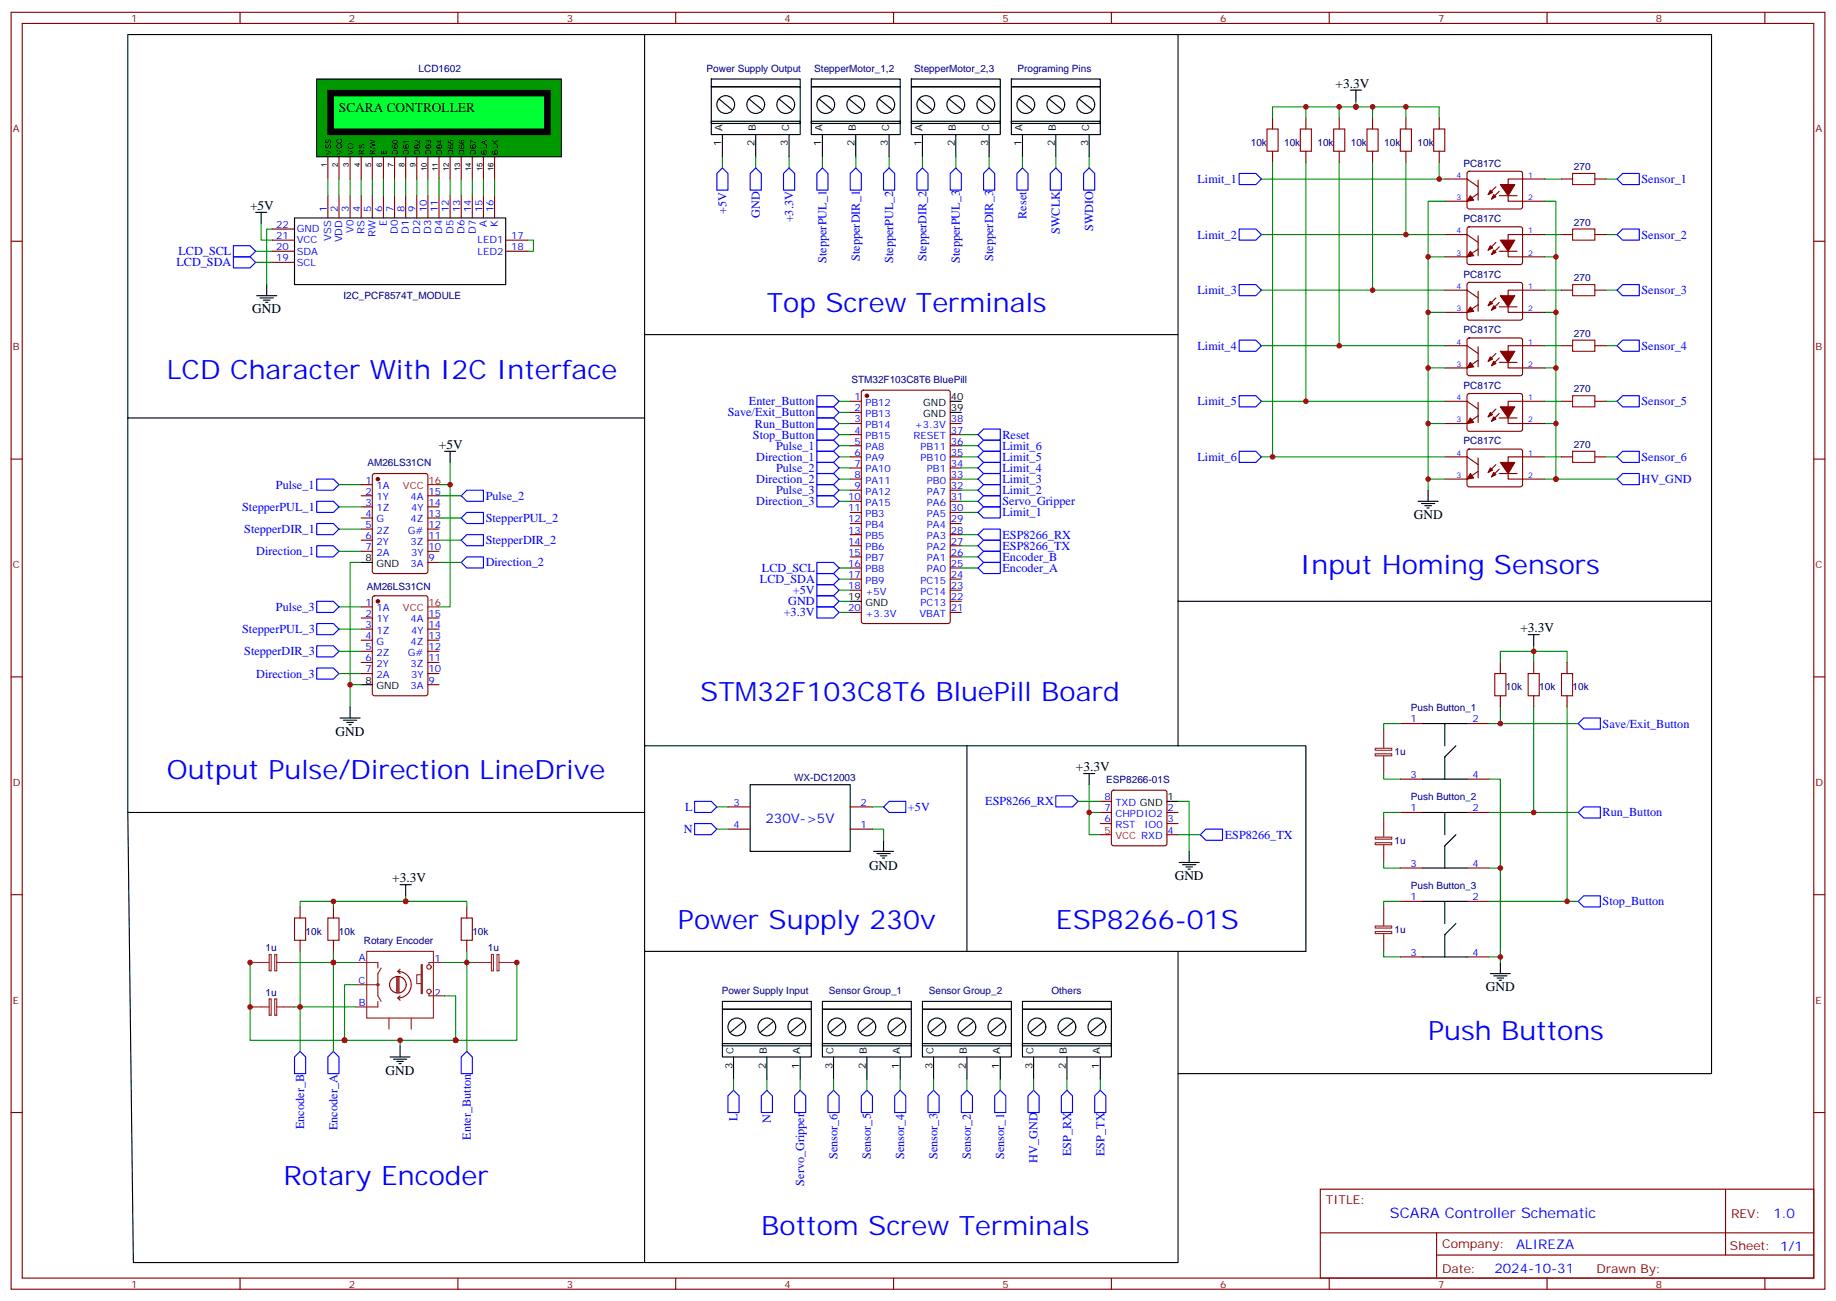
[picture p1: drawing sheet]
<svg xmlns="http://www.w3.org/2000/svg" width="583mm" height="413mm" viewBox="0 0 583 413" stroke-linecap="round" stroke-linejoin="round" font-family="sans-serif">
<g fill="none" stroke="#870000" stroke-width=".35">
<path d="M3.5 3.9h575.8v405.4h-575.8zM7.1 7.4h568.6v398.3h-568.6zM76.2 3.9v3.5M145.3 3.9v3.5M214.5 3.9v3.5M283.6 3.9v3.5M352.8 3.9v3.5M421.9 3.9v3.5M491.1 3.9v3.5M560.2 3.9v3.5M3.5 76.6h3.6M86.4 72.7h7.1"/>
<path d="M86.4 76.2h7.1M86.4 79.8h7.1M104.1 62.1v7.1M107.6 62.1v7.1M111.1 62.1v7.1M114.7 62.1v7.1M118.2 62.1v7.1M121.7 62.1v7.1M125.2 62.1v7.1M128.8 62.1v7.1M132.3 62.1v7.1M135.8 62.1v7.1"/>
<path d="M139.3 62.1v7.1M142.9 62.1v7.1M146.4 62.1v7.1M149.9 62.1v7.1M153.5 62.1v7.1M157 62.1v7.1M160.5 76.2h7.1M160.5 79.8h7.1M575.7 76.6h3.6M86.4 83.3h7.1M269.9 127.4h3.5M269.9 130.9h3.5"/>
<path d="M269.9 134.4h3.5M269.9 138h3.5M273.6 124.1l.5-.2h26.8l.7 .4v72.9l-.4 .7h-27.1l-.6-.4-.1-72.9zM301.6 134.4h3.6M301.6 138h3.6M3.5 145.7h3.6M269.9 141.5h3.5M269.9 145h3.5M269.9 148.6h3.5M269.9 152.1h3.5M269.9 155.6h3.5M269.9 159.1h3.5"/>
<path d="M301.6 141.5h3.6M301.6 145h3.6M301.6 148.6h3.6M301.6 152.1h3.6M301.6 155.6h3.6M301.6 159.1h3.6M575.7 145.7h3.6M269.9 162.7h3.5M269.9 166.2h3.5M269.9 169.7h3.5M269.9 173.2h3.5M269.9 176.8h3.5"/>
<path d="M301.6 162.7h3.6M301.6 166.2h3.6M301.6 169.7h3.6M301.6 173.2h3.6M301.6 176.8h3.6M269.9 180.3h3.5M269.9 183.8h3.5M269.9 187.4h3.5M269.9 194.4h3.5M301.6 180.3h3.6M301.6 183.8h3.6M301.6 187.4h3.6"/>
<path d="M301.6 194.4h3.6M301.6 190.9h3.6M3.5 214.9h3.6M575.7 214.9h3.6M3.5 284h3.6M575.7 284h3.6M3.5 353.2h3.6M575.7 353.2h3.6M419.1 377.5h156.6v28.2h-156.6zM547.7 377.5v20.9M419.1 391.4h156.5M456 398.4h119.6"/>
<path d="M456 391.4v14.1M76.2 405.7v3.6M145.3 405.7v3.6M214.5 405.7v3.6M283.6 405.7v3.6M352.8 405.7v3.6M421.9 405.7v3.6M491.1 405.7v3.6M560.2 405.7v3.6"/>
</g>
<path d="M93.5 69.2h67v21.1h-67zM301.6 130.9h3.6M301.6 127.4h3.6M269.9 190.9h3.5" fill="none" stroke="#000" stroke-width=".35"/>
<circle cx="275.2" cy="125.6" r=".53" fill="#870000" stroke="#870000" stroke-width=".35"/>
<path d="M100.5 25.1h77.7v24.7h-77.7z" fill="#090" stroke="#000" stroke-width=".35"/>
<g fill="none" stroke="#870000" stroke-width=".35">
<path d="M104.1 49.8v7M107.6 49.8v7M111.1 49.8v7M114.7 49.8v7M118.2 49.8v7M121.7 49.8v7M125.2 49.8v7M128.8 49.8v7M132.3 49.8v7M135.8 49.8v7M139.3 49.8v7M142.9 49.8v7"/>
<path d="M146.4 49.8v7M149.9 49.8v7M153.5 49.8v7M157 49.8v7"/>
</g>
<path d="M104.1 28.6h70.5v14.1h-70.5z" fill="#000" stroke="#000" stroke-width=".35"/>
<path d="M105.8 30.4h67.1v10.6h-67.1z" fill="none" stroke="#000" stroke-width=".35"/>
<path d="M105.8 30.4h67.1v10.6h-67.1z" fill="#0f3" stroke="#000" stroke-width=".35"/>
<g fill="none" stroke="#8c2424" stroke-width=".35">
<path d="M436.6 237.5h5.1v.7h-5.1zM436.6 239.3h5.1v.6h-5.1zM439.2 231.5v6M439.2 239.9v5.7M439.2 259.7v6M436.6 265.7h5.1v.7h-5.1zM436.6 267.5h5.1v.6h-5.1zM439.2 268.1v5.7M436.6 294h5.1v.6h-5.1zM436.6 295.7h5.1v.7h-5.1zM439.2 287.9v6M439.2 296.4v5.6"/>
<path d="M79.4 319.7h6M79.4 305.5h6M85.4 317.1h.7v5.2h-.7zM85.4 303h.7v5.2h-.7zM87.2 317.1h.6v5.2h-.6zM87.2 303h.6v5.2h-.6zM87.8 319.7h5.7M87.8 305.5h5.7M112.9 305.5h7v1.8M112.9 312.6h7M116.4 302h21.2v21.2h-21.2zM119.9 317.9v1.8h-7"/>
<path d="M121 307.3l-1.1 1.8v7l1.1 1.8M133.7 306.2h.4v9.2h-.4zM133.7 309.4h-1.4v2.8h1.4M136.2 315.4v.7h4.9M141.1 305.5h-4.9v.7M149.9 305.5h6M156 303h.6v5.2h-.6zM157.8 303h.6v5.2h-.6zM158.4 305.5h5.6M123.5 323.2v3.5M130.5 323.2v3.5"/>
<circle cx="119.9" cy="312.6" r=".35"/>
<circle cx="136.2" cy="314.7" r=".71"/>
<circle cx="136.2" cy="307" r=".71"/>
</g>
<path d="M125.9 310.1v5M126.3 308.4a4.2 4.2 0 0 1 4.2 4.2 4.2 4.2 0 0 1-4.2 4.2M126.3 316.8l.7 .7M126.3 310.1v5M126.3 308.4l.7 .7M126.6 310.1v5M127 316.1l-.7 .7M127 307.7l-.7 .7M128.9 312.6a2.65 2.65 0 0 0-3.7-2.4 2.65 2.65 0 0 0-.6 4.4 2.65 2.65 0 0 0 4.2-1.3l.1-.6" fill="none" stroke="#850000" stroke-width=".35"/>
<g fill="none" stroke="#000" stroke-width=".35">
<path d="M204.6 11h-164v121.7h164M373.9 11h169.4v179.9h-169.4zM373.9 11h-169.3v95.2h169.3M225.8 25.1h28.2v2.5h-28.2zM225.8 27.6h28.2v11.6h-28.2zM225.8 38.5h28.2v4.2h-28.2zM228.2 31.4l4.3 3.6M237.8 31.4l4.2 3.6M247.3 31.4l4.2 3.6M257.5 25.1h28.3v2.5h-28.3zM257.5 27.6h28.3v11.6h-28.3zM257.5 38.5h28.3v4.2h-28.3z"/>
<path d="M260 31.4l4.2 3.6M269.5 31.4l4.3 3.6M279 31.4l4.3 3.6M289.3 25.1h28.2v2.5h-28.2zM289.3 27.6h28.2v11.6h-28.2zM289.3 38.5h28.2v4.2h-28.2zM291.7 31.4l4.3 3.6M301.3 31.4l4.2 3.6M310.8 31.4l4.2 3.6M321 25.1h28.2v2.5h-28.2zM321 27.6h28.2v11.6h-28.2zM321 38.5h28.2v4.2h-28.2z"/>
<path d="M323.5 31.4l4.2 3.6M333 31.4l4.3 3.6M342.5 31.4l4.3 3.6M428.6 28.6h3.6M430.4 28.6v3.5M229.3 42.7v7.1M239.9 42.7v7.1M250.5 42.7v7.1M261.1 42.7v7.1M271.6 42.7v7.1M282.2 42.7v7.1M292.8 42.7v7.1"/>
<path d="M303.4 42.7v7.1M314 42.7v7.1M324.6 42.7v7.1M335.1 42.7v7.1M345.7 42.7v7.1M81.1 67.4h3.6M82.9 67.4v3.5M81.5 93.9h6.3M82.5 94.6h4.3M83.6 95.3h2.1M84.3 96h.7M84.7 90.3v3.6"/>
<path d="M204.6 106.2v130.5h169.3v-45.8M40.6 132.7v125.2h164M141.1 143.3h3.5M142.9 143.3v3.5M450.1 159.1h6.4M451.2 159.8h4.2M453.3 155.6v3.5M114.7 178.5h3.5M452.3 160.5h2.1M453 161.3h.7M543.3 190.9v149.9h-169.4M114.7 217.3h3.5"/>
<path d="M485.1 201.5h3.5M486.8 201.5v3.5M107.9 227.9h6.4M109 228.6h4.2M110.1 229.3h2.1M110.8 230h.7M111.1 224.4v3.5M204.6 236.7v65.3h209.9v-65.3h-40.6M306.9 236.7v65.3M451.6 229.7h14.1M458.6 229.7v7M462.1 236.7l-3.5 3.6v7"/>
<path d="M40.6 257.9l1.7 142.9h162.3M238.1 249.1h31.8v21.2h-31.8zM344 245.6h3.5M345.7 245.6v3.5M370.4 254.4h3.5M451.6 247.3h14.1M451.6 257.9h14.1M458.6 257.9v7.1M277.3 270.3h6.3M278.3 271h4.3M279.4 271.7h2.1M280.1 272.4h.7"/>
<path d="M280.5 266.7v3.6M374.3 273.8h6.3M375.4 274.5h4.2M376.4 275.2h2.1M377.1 275.9h.7M377.5 270.3v3.5M451.6 275.6h14.1M462.1 265l-3.5 3.5v7.1M127 280.8h3.5M128.8 280.8v3.6M451.6 286.1h14.1M458.6 286.1v7.1"/>
<path d="M462.1 293.2l-3.5 3.5v7.1M204.6 302v98.8h169.3v-98.8M229.3 317.9h28.2v2.5h-28.2zM261.1 317.9h28.2v2.5h-28.2zM292.8 317.9h28.2v2.5h-28.2zM324.6 317.9h28.2v2.5h-28.2zM451.6 303.8h14.1M473.1 309.1h6.3M474.1 309.8h4.3M475.2 310.5h2.1M475.9 311.2h.7M476.2 305.5v3.6"/>
<path d="M123.8 335.5h6.4M124.9 336.2h4.2M125.9 336.9h2.2M126.6 337.6h.8M127 332v3.5M229.3 320.4h28.2v11.6h-28.2zM229.3 331.3h28.2v4.2h-28.2zM232.8 335.5v7.1M236 324.2l-4.2 3.6M243.4 335.5v7.1M245.5 324.2l-4.2 3.6M254 335.5v7.1"/>
<path d="M255.1 324.2l-4.3 3.6M261.1 320.4h28.2v11.6h-28.2zM261.1 331.3h28.2v4.2h-28.2zM264.6 335.5v7.1M267.8 324.2l-4.3 3.6M275.2 335.5v7.1M277.3 324.2l-4.3 3.6M285.8 335.5v7.1M286.8 324.2l-4.2 3.6M292.8 320.4h28.2v11.6h-28.2zM292.8 331.3h28.2v4.2h-28.2zM296.3 335.5v7.1"/>
<path d="M299.5 324.2l-4.2 3.6M306.9 335.5v7.1M309 324.2l-4.2 3.6M317.5 335.5v7.1M318.6 324.2l-4.3 3.6M324.6 320.4h28.2v11.6h-28.2zM324.6 331.3h28.2v4.2h-28.2zM328.1 335.5v7.1M331.3 324.2l-4.3 3.6M338.7 335.5v7.1M340.8 324.2l-4.3 3.6M349.2 335.5v7.1"/>
<path d="M350.3 324.2l-4.2 3.6"/>
<circle cx="230.4" cy="33.2" r="2.82"/>
<circle cx="239.9" cy="33.2" r="2.82"/>
<circle cx="249.4" cy="33.2" r="2.82"/>
<circle cx="262.1" cy="33.2" r="2.82"/>
<circle cx="271.6" cy="33.2" r="2.82"/>
<circle cx="281.2" cy="33.2" r="2.82"/>
<circle cx="293.9" cy="33.2" r="2.82"/>
<circle cx="303.4" cy="33.2" r="2.82"/>
<circle cx="312.9" cy="33.2" r="2.82"/>
<circle cx="325.6" cy="33.2" r="2.82"/>
<circle cx="335.1" cy="33.2" r="2.82"/>
<circle cx="344.7" cy="33.2" r="2.82"/>
<circle cx="233.9" cy="326" r="2.82"/>
<circle cx="243.4" cy="326" r="2.82"/>
<circle cx="252.9" cy="326" r="2.82"/>
<circle cx="265.6" cy="326" r="2.82"/>
<circle cx="275.2" cy="326" r="2.82"/>
<circle cx="284.7" cy="326" r="2.82"/>
<circle cx="297.4" cy="326" r="2.82"/>
<circle cx="306.9" cy="326" r="2.82"/>
<circle cx="316.4" cy="326" r="2.82"/>
<circle cx="329.1" cy="326" r="2.82"/>
<circle cx="338.7" cy="326" r="2.82"/>
<circle cx="348.2" cy="326" r="2.82"/>
</g>
<g fill="none" stroke="#870000" stroke-width=".35">
<path d="M403.9 37.4v3.6M414.5 37.4v3.6M425.1 37.4v3.6M435.7 37.4v3.6M446.3 37.4v3.6M456.8 37.4v3.6M403.9 48v3.5M414.5 48v3.5M425.1 48v3.5M435.7 48v3.5M446.3 48v3.5M456.8 48v3.5"/>
<path d="M458.6 56.8h7.1l3.5 2.5M465.9 54.6l.5-.2h16.5l.4 .7-.1 10.8-.6 .5-16.5-.1-.4-.6v-10.6zM469.2 57.2v6.3M474.8 59.3l-2.4 2.5M490.4 56.8h-11.7v7.1h11.7M495.7 56.8h3.5M506.2 56.8h3.6M458.6 74.5h7.1l3.5 2.4M465.9 72.2l.5-.2 16.5 .1 .4 .6-.1 10.9-.6 .4-16.5-.1-.4-.6v-10.6zM469.2 74.8v6.4M469.2 61.4l-3.5 2.5h-7.1M469.2 79.1l-3.5 2.4h-7.1"/>
<path d="M474.8 76.9l-2.4 2.5M475.9 62.1h5.6M475.9 60.7l-2.5 2.5M475.9 79.8h5.6M475.9 78.4l-2.5 2.4M490.4 74.5h-11.7v7h11.7M495.7 74.5h3.5M506.2 74.5h3.6M458.6 92.1h7.1l3.5 2.5M465.9 89.8l.5-.2 16.5 .1 .4 .6-.1 10.9-.6 .4h-16.5l-.4-.7v-10.6zM469.2 92.5v6.3M469.2 96.7l-3.5 2.5h-7.1"/>
<path d="M474.8 94.6l-2.4 2.4M475.9 97.4h5.6M475.9 96l-2.5 2.5M490.4 92.1h-11.7v7.1h11.7M495.7 92.1h3.5M506.2 92.1h3.6M458.6 109.7h7.1l3.5 2.5M465.9 107.5l.5-.2h16.5l.4 .7-.1 10.8-.6 .5-16.5-.1-.4-.6v-10.6zM469.2 110.1v6.4M469.2 114.3l-3.5 2.5h-7.1M474.8 112.2l-2.4 2.5M475.9 115h5.6"/>
<path d="M475.9 113.6l-2.5 2.5M490.4 109.7h-11.7v7.1h11.7M495.7 109.7h3.5M506.2 109.7h3.6M458.6 127.4h7.1l3.5 2.5M465.9 125.1l.5-.2 16.5 .1 .4 .6-.1 10.9-.6 .4-16.5-.1-.4-.6v-10.6zM469.2 127.7v6.4M469.2 132l-3.5 2.4h-7.1M474.8 129.9l-2.4 2.4M475.9 132.7h5.6M475.9 131.3l-2.5 2.4M490.4 127.4h-11.7v7h11.7"/>
<path d="M495.7 127.4h3.5M506.2 127.4h3.6M114.7 153.8h3.5M114.7 157.4h3.5M118.4 150.5l.5-.2h16.2l.7 .4v30.7l-.4 .6-16.5 .1-.7-.5v-30.6zM135.8 157.4h3.5M458.6 145h7.1l3.5 2.5M465.9 142.8l.5-.2h16.5l.4 .7-.1 10.8-.6 .5-16.5-.1-.4-.7v-10.5zM469.2 145.4v6.3M469.2 149.6l-3.5 2.5h-7.1M474.8 147.5l-2.4 2.5M475.9 150.3h5.6"/>
<path d="M475.9 148.9l-2.5 2.5M490.4 145h-11.7v7.1h11.7M495.7 145h3.5M506.2 145h3.6M114.7 160.9h3.5M114.7 164.4h3.5M114.7 168h3.5M114.7 171.5h3.5M114.7 175h3.5M135.8 160.9h3.5M135.8 164.4h3.5M135.8 168h3.5"/>
<path d="M135.8 171.5h3.5M135.8 175h3.5M135.8 178.5h3.5M114.7 192.7h3.5M114.7 196.2h3.5M114.7 199.7h3.5M118.4 189.3l.5-.2h16.2l.7 .5v30.6l-.4 .6-16.5 .1-.7-.5v-30.6zM135.8 196.2h3.5M135.8 199.7h3.5M114.7 203.2h3.5M114.7 206.8h3.5M114.7 210.3h3.5"/>
<path d="M114.7 213.8h3.5M135.8 203.2h3.5M135.8 206.8h3.5M135.8 210.3h3.5M135.8 213.8h3.5M135.8 217.3h3.5M476.2 210.3v3.5M486.8 210.3v3.5M497.4 210.3v3.5M444.5 229.7h7.1M465.7 229.7h7M476.2 220.9v3.5"/>
<path d="M486.8 220.9v3.5M497.4 220.9v3.5M231.1 256.2h7M269.9 256.2h7M349.2 257.9h3.6M349.2 254.4h3.6M353 251.1l.5-.2h16.2l.5 .2 .2 .5v16.2l-.2 .5-.5 .2h-16.2l-.5-.2-.2-.5v-16.2zM370.4 257.9h3.5M444.5 247.3h7.1M444.5 257.9h7.1M465.7 247.3h7M465.7 257.9h7"/>
<path d="M231.1 263.2h7M269.9 263.2h7M349.2 261.4h3.6M370.4 261.4h3.5M370.4 265h3.5M444.5 275.6h7.1M465.7 275.6h7M95.2 287.9v3.5M95.2 298.5v3.5M105.8 287.9v3.5M105.8 298.5v3.5M148.2 287.9v3.5"/>
<path d="M148.2 298.5v3.5M444.5 286.1h7.1M465.7 286.1h7M444.5 303.8h7.1M465.7 303.8h7"/>
</g>
<g fill="#870000" stroke="#870000" stroke-width=".35">
<path d="M476.2 146.8h4.6l-2.1 3.5z"/>
<path d="M473.1 148.6l.7 .7-1.4 .7z"/>
<path d="M474.1 150l.7 .7-1.4 .7z"/>
<path d="M466.7 150.3l1.1 1.4-2.1 .4z"/>
<path d="M476.2 58.6h4.6l-2.1 3.5z"/>
<path d="M473.1 60.4l.7 .7-1.4 .7z"/>
<path d="M474.1 61.8l.7 .7-1.4 .7z"/>
<path d="M466.7 62.1l1.1 1.4-2.1 .4z"/>
<path d="M476.2 76.2h4.6l-2.1 3.6z"/>
<path d="M473.1 78l.7 .7-1.4 .7z"/>
<path d="M474.1 79.4l.7 .7-1.4 .7z"/>
<path d="M466.7 79.8l1.1 1.4-2.1 .3z"/>
<path d="M476.2 93.9h4.6l-2.1 3.5z"/>
<path d="M473.1 95.6l.7 .7-1.4 .7z"/>
<path d="M474.1 97l.7 .8-1.4 .7z"/>
<path d="M466.7 97.4l1.1 1.4-2.1 .4z"/>
<path d="M476.2 111.5h4.6l-2.1 3.5z"/>
<path d="M473.1 113.3l.7 .7-1.4 .7z"/>
<path d="M474.1 114.7l.7 .7-1.4 .7z"/>
<path d="M466.7 115l1.1 1.5-2.1 .3z"/>
<path d="M476.2 129.2h4.6l-2.1 3.5z"/>
<path d="M473.1 130.9l.7 .7-1.4 .7z"/>
<path d="M474.1 132.3l.7 .7-1.4 .7z"/>
<path d="M466.7 132.7l1.1 1.4-2.1 .3z"/>
<circle cx="119.9" cy="152.1" r=".53"/>
<circle cx="119.9" cy="190.9" r=".53"/>
</g>
<path d="M135.8 153.8h3.5M135.8 192.7h3.5M349.2 265h3.6" fill="none" stroke="#f00" stroke-width=".35"/>
<g fill="none" stroke="#a10000" stroke-width=".35">
<path d="M402.2 41h3.5v7h-3.5zM412.7 41h3.6v7h-3.6zM423.3 41h3.6v7h-3.6zM433.9 41h3.5v7h-3.5zM444.5 41h3.5v7h-3.5zM455.1 41h3.5v7h-3.5zM499.2 55.1h7v3.5h-7zM499.2 72.7h7v3.5h-7zM499.2 90.3h7v3.6h-7zM499.2 108h7v3.5h-7zM499.2 125.6h7v3.6h-7zM499.2 143.3h7v3.5h-7z"/>
<path d="M474.5 213.8h3.5v7.1h-3.5zM485.1 213.8h3.5v7.1h-3.5zM495.7 213.8h3.5v7.1h-3.5zM93.5 291.4h3.5v7.1h-3.5zM104.1 291.4h3.5v7.1h-3.5zM146.4 291.4h3.5v7.1h-3.5z"/>
</g>
<g fill="none" stroke="#008700" stroke-width=".35">
<path d="M414.5 33.9v3.5M425.1 33.9v3.5M430.4 32.1v1.8h26.4v3.5M430.4 33.9h-26.5v3.5M435.7 33.9v3.5M446.3 33.9v3.5M104.1 56.8v5.3M107.6 56.8v5.3M111.1 56.8v5.3M114.7 56.8v5.3M118.2 56.8v5.3M121.7 56.8v5.3"/>
<path d="M125.2 56.8v5.3M128.8 56.8v5.3M132.3 56.8v5.3M135.8 56.8v5.3M139.3 56.8v5.3M142.9 56.8v5.3M146.4 56.8v5.3M149.9 56.8v5.3M153.5 56.8v5.3M157 56.8v5.3M229.3 49.8v3.5M239.9 49.8v3.5"/>
<path d="M250.5 49.8v3.5M261.1 49.8v3.5M271.6 49.8v3.5M282.2 49.8v3.5M292.8 49.8v3.5M303.4 49.8v3.5M314 49.8v3.5M324.6 49.8v3.5M335.1 49.8v3.5M345.7 49.8v3.5M400.4 56.8h56.4M403.9 51.5v93.5h54.7"/>
<path d="M414.5 51.5v75.9h44.1M425.1 51.5v58.2h33.5M435.7 51.5v40.6h22.9M446.3 51.5v23h12.3M456.8 51.5v5.3h1.8M490.4 56.8h5.3M509.8 56.8h3.5M81.1 79.8h5.3M82.9 70.9v5.3h3.5M86.4 72.7h-1.7v17.6M167.6 76.2h1.7v3.6h-1.7M400.4 74.5h45.9"/>
<path d="M458.6 63.9h-5.3v88.2h5.3M490.4 63.9h3.5v88.2h-3.5M490.4 74.5h5.3M509.8 74.5h3.5M81.1 83.3h5.3M400.4 92.1h35.3M453.3 99.2h5.3M453.3 81.5h5.3M490.4 92.1h5.3M490.4 99.2h3.5M490.4 81.5h3.5M509.8 92.1h3.5"/>
<path d="M400.4 109.7h24.7M453.3 116.8h5.3M490.4 109.7h5.3M490.4 116.8h3.5M509.8 109.7h3.5M266.3 127.4h3.6M266.3 130.9h3.6M266.3 134.4h3.6M266.3 138h3.6M305.2 138h5.2M400.4 127.4h14.1M453.3 134.4h5.3"/>
<path d="M490.4 127.4h5.3M490.4 134.4h3.5M509.8 127.4h3.5M107.6 153.8h7.1M139.3 153.8h3.6v38.9h-3.6M139.3 157.4h7.1M142.9 146.8v7M266.3 141.5h3.6M266.3 145h3.6M266.3 148.6h3.6M266.3 152.1h3.6M266.3 155.6h3.6"/>
<path d="M266.3 159.1h3.6M305.2 141.5h5.2M305.2 145h5.2M305.2 148.6h5.2M305.2 152.1h5.2M305.2 155.6h5.2M305.2 159.1h5.2M400.4 145h3.5M453.3 152.1v3.5M490.4 145h5.3M493.9 152.1h19.4M509.8 145h3.5"/>
<path d="M107.6 175h7.1M107.6 168h7.1M107.6 160.9h7.1M114.7 178.5h-3.6v38.8h3.6M139.3 178.5h7.1M139.3 171.5h7.1M139.3 164.4h7.1M305.2 176.8h5.2M305.2 173.2h5.2M305.2 169.7h5.2M305.2 162.7h5.2M107.6 192.7h7.1"/>
<path d="M107.6 199.7h7.1M266.3 180.3h3.6M266.3 183.8h3.6M266.3 194.4h3.6M266.3 190.9h3.6M266.3 187.4h3.6M305.2 180.3h5.2M107.6 213.8h7.1M107.6 206.8h7.1M111.1 217.3v7.1M476.2 210.3v-3.5h21.2v3.5M486.8 205v5.3"/>
<path d="M444.5 229.7h-5.3v1.8M476.2 224.4v5.3h-3.5M476.2 229.7h24.7M486.8 224.4v33.5h-14.1M497.4 224.4v61.7h-24.7M227.5 256.2h3.6M276.9 256.2h3.6M342.2 254.4h7M345.7 249.1v15.9h3.5M345.7 257.9h3.5M373.9 254.4h3.6v15.9M439.2 245.6v1.7h5.3"/>
<path d="M444.5 257.9h-5.3v1.8M472.7 247.3h3.5v56.5h-3.5M486.8 257.9h14.1M227.5 263.2h3.6M276.9 263.2h3.6v3.5M373.9 265h7.1M439.2 273.8v1.8h5.3M472.7 275.6h3.5M105.8 286.1v1.8M128.8 284.4v1.7h-33.6v1.8M128.8 286.1h19.4v1.8M444.5 286.1h-5.3v1.8"/>
<path d="M497.4 286.1h3.5M79.4 305.5v24.7h65.2v-14.1h-3.5M93.5 305.5h19.4M93.5 319.7h1.7v14.1M95.2 302v17.7h17.7M105.8 302v31.8M112.9 312.6h-3.5v17.6M148.2 302v3.5h-7.1M149.9 305.5h-1.7v28.3M164 305.5v24.7h-19.4M439.2 302v1.8h5.3M476.2 303.8v1.7"/>
<path d="M127 330.2v1.8M232.8 342.6v3.5M243.4 342.6v3.5M254 342.6v3.5M264.6 342.6v3.5M275.2 342.6v3.5M285.8 342.6v3.5M296.3 342.6v3.5M306.9 342.6v3.5M317.5 342.6v3.5M328.1 342.6v3.5M338.7 342.6v3.5"/>
<path d="M349.2 342.6v3.5"/>
</g>
<g fill="none" stroke="#00f" stroke-width=".35">
<path d="M229.3 53.3l1.8 1.8v5.3h-3.6v-5.3zM239.9 53.3l1.8 1.8v5.3h-3.6v-5.3zM250.5 53.3l1.7 1.8v5.3h-3.5v-5.3zM261.1 53.3l1.7 1.8v5.3h-3.5v-5.3zM271.6 53.3l1.8 1.8v5.3h-3.5v-5.3zM282.2 53.3l1.8 1.8v5.3h-3.5v-5.3zM291 55.1l1.8-1.8 1.8 1.8v5.3h-3.6zM303.4 53.3l1.8 1.8v5.3h-3.6v-5.3zM314 53.3l1.7 1.8v5.3h-3.5v-5.3zM324.6 53.3l1.7 1.8v5.3h-3.5v-5.3zM335.1 53.3l1.8 1.8v5.3h-3.5v-5.3zM345.7 53.3l1.8 1.8v5.3h-3.5v-5.3z"/>
<path d="M393.3 55.1h5.3l1.8 1.7-1.8 1.8h-5.3zM515.1 55.1h5.2v3.5h-5.2l-1.8-1.8zM74.1 78h5.3l1.7 1.8-1.7 1.7h-5.3zM393.3 72.7h5.3l1.8 1.8-1.8 1.7h-5.3zM515.1 72.7h5.2v3.5h-5.2l-1.8-1.7zM74.1 81.5h5.3l1.7 1.8-1.7 1.8h-5.3zM393.3 90.3h5.3l1.8 1.8-1.8 1.8h-5.3zM515.1 90.3h5.2v3.6h-5.2l-1.8-1.8zM393.3 108h5.3l1.8 1.7-1.8 1.8h-5.3zM515.1 108h5.2v3.5h-5.2l-1.8-1.8zM259.3 139.7h5.3l1.7 1.8-1.7 1.8h-5.3zM259.3 136.2h5.3l1.7 1.8-1.7 1.7h-5.3z"/>
<path d="M259.3 132.7h5.3l1.7 1.7-1.7 1.8h-5.3zM259.3 129.2h5.3l1.7 1.7-1.7 1.8h-5.3zM259.3 125.6h5.3l1.7 1.8-1.7 1.8h-5.3zM312.2 136.2h5.3v3.5h-5.3l-1.8-1.7zM312.2 139.7h5.3v3.6h-5.3l-1.8-1.8zM393.3 125.6h5.3l1.8 1.8-1.8 1.8h-5.3zM513.3 127.4l1.8-1.8h5.2v3.6h-5.2zM100.5 159.1h5.3l1.8 1.8-1.8 1.8h-5.3zM100.5 152.1h5.3l1.8 1.7-1.8 1.8h-5.3zM148.2 155.6h5.3v3.5h-5.3l-1.8-1.7zM259.3 157.4h5.3l1.7 1.7-1.7 1.8h-5.3zM259.3 153.8h5.3l1.7 1.8-1.7 1.8h-5.3z"/>
<path d="M259.3 150.3h5.3l1.7 1.8-1.7 1.7h-5.3zM259.3 146.8h5.3l1.7 1.8-1.7 1.7h-5.3zM259.3 143.3h5.3l1.7 1.7-1.7 1.8h-5.3zM310.4 155.6l1.8-1.8h5.3v3.6h-5.3zM310.4 159.1l1.8-1.7h5.3v3.5h-5.3zM312.2 143.3h5.3v3.5h-5.3l-1.8-1.8zM312.2 146.8h5.3v3.5h-5.3l-1.8-1.7zM312.2 150.3h5.3v3.5h-5.3l-1.8-1.7zM393.3 143.3h5.3l1.8 1.7-1.8 1.8h-5.3zM515.1 150.3h5.2v3.5h-5.2l-1.8-1.7zM515.1 143.3h5.2v3.5h-5.2l-1.8-1.8zM100.5 166.2h5.3l1.8 1.8-1.8 1.7h-5.3z"/>
<path d="M100.5 173.2h5.3l1.8 1.8-1.8 1.8h-5.3zM148.2 162.7h5.3v3.5h-5.3l-1.8-1.8zM148.2 169.7h5.3v3.5h-5.3l-1.8-1.7zM148.2 176.8h5.3v3.5h-5.3l-1.8-1.8zM259.3 178.5h5.3l1.7 1.8-1.7 1.8h-5.3zM310.4 169.7l1.8-1.7h5.3v3.5h-5.3zM310.4 176.8l1.8-1.8h5.3v3.5h-5.3zM312.2 160.9h5.3v3.5h-5.3l-1.8-1.7zM312.2 171.5h5.3v3.5h-5.3l-1.8-1.8zM312.2 178.5h5.3v3.6h-5.3l-1.8-1.8zM100.5 197.9h5.3l1.8 1.8-1.8 1.8h-5.3zM100.5 190.9h5.3l1.8 1.8-1.8 1.7h-5.3z"/>
<path d="M259.3 182.1h5.3l1.7 1.7-1.7 1.8h-5.3zM259.3 185.6h5.3l1.7 1.8-1.7 1.7h-5.3zM259.3 189.1h5.3l1.7 1.8-1.7 1.8h-5.3zM259.3 192.7h5.3l1.7 1.7-1.7 1.8h-5.3zM100.5 205h5.3l1.8 1.8-1.8 1.7h-5.3zM100.5 212.1h5.3l1.8 1.7-1.8 1.8h-5.3zM502.7 227.9h5.3v3.6h-5.3l-1.8-1.8zM220.5 254.4h5.3l1.7 1.8-1.7 1.7h-5.3zM282.2 254.4h5.3v3.5h-5.3l-1.7-1.7zM335.1 252.6h5.3l1.8 1.8-1.8 1.8h-5.3zM502.7 256.2h5.3v3.5h-5.3l-1.8-1.8zM220.5 261.4h5.3l1.7 1.8-1.7 1.8h-5.3z"/>
<path d="M382.8 263.2h5.3v3.5h-5.3l-1.8-1.7zM502.7 284.4h5.3v3.5h-5.3l-1.8-1.8zM93.5 335.5l1.7-1.7 1.8 1.7v5.3h-3.5zM105.8 333.8l1.8 1.7v5.3h-3.5v-5.3zM148.2 333.8l1.7 1.7v5.3h-3.5v-5.3zM231.1 347.9l1.7-1.8 1.8 1.8v5.3h-3.5zM243.4 346.1l1.8 1.8v5.3h-3.5v-5.3zM252.2 347.9l1.8-1.8 1.8 1.8v5.3h-3.6zM262.8 347.9l1.8-1.8 1.7 1.8v5.3h-3.5zM273.4 347.9l1.8-1.8 1.7 1.8v5.3h-3.5zM284 347.9l1.8-1.8 1.7 1.8v5.3h-3.5zM294.6 347.9l1.7-1.8 1.8 1.8v5.3h-3.5z"/>
<path d="M305.2 347.9l1.7-1.8 1.8 1.8v5.3h-3.5zM315.7 347.9l1.8-1.8 1.8 1.8v5.3h-3.6zM326.3 347.9l1.8-1.8 1.7 1.8v5.3h-3.5zM336.9 347.9l1.8-1.8 1.7 1.8v5.3h-3.5zM347.5 347.9l1.7-1.8 1.8 1.8v5.3h-3.5z"/>
</g>
<g fill="#c00">
<circle cx="128.8" cy="286.1" r=".88"/>
<circle cx="493.9" cy="152.1" r=".88"/>
<circle cx="430.4" cy="33.9" r=".88"/>
<circle cx="109.4" cy="330.2" r=".88"/>
<circle cx="144.6" cy="330.2" r=".88"/>
<circle cx="79.4" cy="319.7" r=".88"/>
<circle cx="486.8" cy="206.8" r=".88"/>
<circle cx="476.3" cy="303.8" r=".88"/>
<circle cx="476.3" cy="275.6" r=".88"/>
<circle cx="148.2" cy="305.5" r=".88"/>
<circle cx="111.1" cy="217.3" r=".88"/>
<circle cx="493.9" cy="81.5" r=".88"/>
<circle cx="493.9" cy="99.2" r=".88"/>
<circle cx="493.9" cy="116.8" r=".88"/>
<circle cx="493.9" cy="134.4" r=".88"/>
<circle cx="453.3" cy="152.1" r=".88"/>
<circle cx="453.3" cy="81.5" r=".88"/>
<circle cx="453.3" cy="99.2" r=".88"/>
<circle cx="453.3" cy="116.8" r=".88"/>
<circle cx="453.3" cy="134.4" r=".88"/>
<circle cx="164" cy="305.5" r=".88"/>
<circle cx="79.4" cy="305.5" r=".88"/>
<circle cx="446.3" cy="33.9" r=".88"/>
<circle cx="435.7" cy="33.9" r=".88"/>
<circle cx="425.1" cy="33.9" r=".88"/>
<circle cx="414.5" cy="33.9" r=".88"/>
<circle cx="345.7" cy="257.9" r=".88"/>
<circle cx="127" cy="330.2" r=".88"/>
<circle cx="95.3" cy="319.7" r=".88"/>
<circle cx="142.9" cy="153.8" r=".88"/>
<circle cx="105.8" cy="286.1" r=".88"/>
<circle cx="105.8" cy="305.5" r=".88"/>
<circle cx="476.3" cy="229.7" r=".88"/>
<circle cx="486.8" cy="257.9" r=".88"/>
<circle cx="497.4" cy="286.1" r=".88"/>
<circle cx="456.8" cy="56.8" r=".88"/>
<circle cx="446.3" cy="74.5" r=".88"/>
<circle cx="435.7" cy="92.1" r=".88"/>
<circle cx="425.1" cy="109.7" r=".88"/>
<circle cx="414.5" cy="127.4" r=".88"/>
<circle cx="403.9" cy="145" r=".88"/>
</g>
<g font-size="8.5" fill="#00f">
<text x="243.4" y="99.2">Top Screw Terminals</text>
<text x="52.9" y="120.3">LCD Character With I2C Interface</text>
<text x="412.7" y="182.1">Input Homing Sensors</text>
<text x="222.2" y="222.6">STM32F103C8T6 BluePill Board</text>
<text x="52.9" y="247.3">Output Pulse/Direction LineDrive</text>
<text x="215.2" y="295">Power Supply 230v</text>
<text x="335.1" y="295">ESP8266-01S</text>
<text x="453.3" y="330.2">Push Buttons</text>
<text x="90" y="376.1">Rotary Encoder</text>
<text x="241.7" y="392">Bottom Screw Terminals</text>
</g>
<text font-size="4.6" fill="#00f" x="441.2" y="386.5">SCARA Controller Schematic</text>
<g font-size="4.2">
<text x="423.9" y="27.9">+3.3V</text>
<text x="107.6" y="35.7">SCARA CONTROLLER</text>
<text x="79.4" y="66.7">+5V</text>
<text x="80.1" y="99.5">GND</text>
<text x="139.3" y="142.6">+5V</text>
<text x="448.8" y="164.8">GND</text>
<text x="482.6" y="200.8">+3.3V</text>
<text x="106.5" y="233.6">GND</text>
<text x="341.5" y="244.9">+3.3V</text>
<text x="124.5" y="280.1">+3.3V</text>
<text x="275.8" y="276.2">GND</text>
<text x="372.9" y="279.4">GND</text>
<text x="471.7" y="314.7">GND</text>
<text x="122.4" y="341.2">GND</text>
</g>
<g font-size="4.2" fill="#00f">
<text x="243" y="261.4">230V-&gt;5V</text>
<text x="562.9" y="386.8">1.0</text>
<text x="481.3" y="396.3">ALIREZA</text>
<text x="474.4" y="404.1">2024-10-31</text>
</g>
<g font-size="3.9" fill="#00f">
<text x="380.1" y="58.1">Limit_1</text>
<text x="521.1" y="58.1">Sensor_1</text>
<text x="230.6" y="67.8" transform="rotate(-90 230.6 67.8)">+5V</text>
<text x="241.2" y="69.2" transform="rotate(-90 241.2 69.2)">GND</text>
<text x="251.7" y="70.6" transform="rotate(-90 251.7 70.6)">+3.3V</text>
<text x="325.8" y="69.4" transform="rotate(-90 325.8 69.4)">Reset</text>
<text x="336.4" y="74.2" transform="rotate(-90 336.4 74.2)">SWCLK</text>
<text x="347" y="73.4" transform="rotate(-90 347 73.4)">SWDIO</text>
<text x="380.1" y="75.7">Limit_2</text>
<text x="521.1" y="75.7">Sensor_2</text>
<text x="56.7" y="81">LCD_SCL</text>
<text x="262.3" y="83.4" transform="rotate(-90 262.3 83.4)">StepperPUL_1</text>
<text x="272.9" y="82.8" transform="rotate(-90 272.9 82.8)">StepperDIR_1</text>
<text x="283.5" y="83.5" transform="rotate(-90 283.5 83.5)">StepperPUL_2</text>
<text x="294.1" y="82.9" transform="rotate(-90 294.1 82.9)">StepperDIR_2</text>
<text x="304.6" y="83.4" transform="rotate(-90 304.6 83.4)">StepperPUL_3</text>
<text x="315.2" y="82.8" transform="rotate(-90 315.2 82.8)">StepperDIR_3</text>
<text x="56" y="84.6">LCD_SDA</text>
<text x="380.1" y="93.4">Limit_3</text>
<text x="521.1" y="93.4">Sensor_3</text>
<text x="380.1" y="111">Limit_4</text>
<text x="521.1" y="111">Sensor_4</text>
<text x="237.7" y="128.7">Enter_Button</text>
<text x="380.1" y="128.7">Limit_5</text>
<text x="521.1" y="128.7">Sensor_5</text>
<text x="231" y="132.2">Save/Exit_Button</text>
<text x="239.6" y="135.7">Run_Button</text>
<text x="239" y="139.2">Stop_Button</text>
<text x="246.3" y="142.8">Pulse_1</text>
<text x="318.2" y="139.2">Reset</text>
<text x="318.2" y="142.8">Limit_6</text>
<text x="240.1" y="146.3">Direction_1</text>
<text x="246.3" y="149.8">Pulse_2</text>
<text x="318.2" y="146.3">Limit_5</text>
<text x="318.2" y="149.8">Limit_4</text>
<text x="380.1" y="146.3">Limit_6</text>
<text x="521.1" y="146.3">Sensor_6</text>
<text x="87.6" y="155.1">Pulse_1</text>
<text x="240.1" y="153.4">Direction_2</text>
<text x="318.2" y="153.4">Limit_3</text>
<text x="521.1" y="153.4">HV_GND</text>
<text x="154.2" y="158.6">Pulse_2</text>
<text x="240.1" y="160.4">Direction_3</text>
<text x="246.3" y="156.9">Pulse_3</text>
<text x="318.2" y="156.9">Limit_2</text>
<text x="318.2" y="160.4">Servo_Gripper</text>
<text x="76.9" y="162.2">StepperPUL_1</text>
<text x="154.2" y="165.7">StepperPUL_2</text>
<text x="318.2" y="163.9">Limit_1</text>
<text x="77.5" y="169.2">StepperDIR_1</text>
<text x="154.2" y="172.7">StepperDIR_2</text>
<text x="318.2" y="171">ESP8266_RX</text>
<text x="81.3" y="176.3">Direction_1</text>
<text x="154.2" y="179.8">Direction_2</text>
<text x="318.2" y="174.5">ESP8266_TX</text>
<text x="318.2" y="178">Encoder_B</text>
<text x="241.2" y="185.1">LCD_SDA</text>
<text x="241.9" y="181.6">LCD_SCL</text>
<text x="318.2" y="181.6">Encoder_A</text>
<text x="251.7" y="188.6">+5V</text>
<text x="87.6" y="193.9">Pulse_3</text>
<text x="248.8" y="195.7">+3.3V</text>
<text x="250.2" y="192.2">GND</text>
<text x="76.9" y="201">StepperPUL_3</text>
<text x="77.5" y="208">StepperDIR_3</text>
<text x="81.3" y="215.1">Direction_3</text>
<text x="508.7" y="231">Save/Exit_Button</text>
<text x="217.5" y="257.4">L</text>
<text x="288.2" y="257.4">+5V</text>
<text x="312.7" y="255.7">ESP8266_RX</text>
<text x="508.7" y="259.2">Run_Button</text>
<text x="217.1" y="264.5">N</text>
<text x="388.8" y="266.2">ESP8266_TX</text>
<text x="508.7" y="287.4">Stop_Button</text>
<text x="96.5" y="358.4" transform="rotate(-90 96.5 358.4)">Encoder_B</text>
<text x="107.1" y="358.8" transform="rotate(-90 107.1 358.8)">Encoder_A</text>
<text x="234.1" y="355.8" transform="rotate(-90 234.1 355.8)">L</text>
<text x="244.7" y="356.5" transform="rotate(-90 244.7 356.5)">N</text>
<text x="149.4" y="361.8" transform="rotate(-90 149.4 361.8)">Enter_Button</text>
<text x="265.9" y="368" transform="rotate(-90 265.9 368)">Sensor_6</text>
<text x="276.4" y="367.9" transform="rotate(-90 276.4 367.9)">Sensor_5</text>
<text x="287" y="368" transform="rotate(-90 287 368)">Sensor_4</text>
<text x="297.6" y="367.9" transform="rotate(-90 297.6 367.9)">Sensor_3</text>
<text x="308.2" y="368" transform="rotate(-90 308.2 368)">Sensor_2</text>
<text x="318.8" y="367.9" transform="rotate(-90 318.8 367.9)">Sensor_1</text>
<text x="329.4" y="369.2" transform="rotate(-90 329.4 369.2)">HV_GND</text>
<text x="340" y="367.1" transform="rotate(-90 340 367.1)">ESP_RX</text>
<text x="350.6" y="367" transform="rotate(-90 350.6 367)">ESP_TX</text>
<text x="255.3" y="376.4" transform="rotate(-90 255.3 376.4)">Servo_Gripper</text>
</g>
<g font-size="3.9" fill="#800">
<text x="420.9" y="382.1">TITLE:</text>
<text x="549.5" y="386.8">REV:</text>
<text x="457.8" y="396.3">Company:</text>
<text x="549.1" y="396.9">Sheet: 1/1</text>
<text x="457.8" y="404">Date:</text>
<text x="506.8" y="404.1">Drawn By:</text>
</g>
<g font-size="3.2" fill="#800">
<text x="41.6" y="6.9">1</text>
<text x="110.8" y="6.9">2</text>
<text x="179.9" y="6.9">3</text>
<text x="249.1" y="6.9">4</text>
<text x="318.2" y="6.9">5</text>
<text x="387.3" y="6.9">6</text>
<text x="456.5" y="6.9">7</text>
<text x="525.6" y="6.9">8</text>
<text x="4.1" y="42">A</text>
<text x="576.3" y="42">A</text>
<text x="4.1" y="111.2">B</text>
<text x="576.3" y="111.2">B</text>
<text x="4.1" y="180.3">C</text>
<text x="576.3" y="180.3">C</text>
<text x="4.1" y="249.4">D</text>
<text x="576.3" y="249.4">D</text>
<text x="4.1" y="318.6">E</text>
<text x="576.3" y="318.6">E</text>
<text x="41.6" y="408.7">1</text>
<text x="110.8" y="408.7">2</text>
<text x="179.9" y="408.7">3</text>
<text x="249.1" y="408.7">4</text>
<text x="318.2" y="408.7">5</text>
<text x="387.3" y="408.7">6</text>
<text x="456.5" y="408.7">7</text>
<text x="525.6" y="408.7">8</text>
</g>
<g font-size="3.2" fill="#000080">
<text x="132.9" y="22.8">LCD1602</text>
<text x="224.3" y="22.8">Power Supply Output</text>
<text x="258.5" y="22.8">StepperMotor_1,2</text>
<text x="290.2" y="22.8">StepperMotor_2,3</text>
<text x="323" y="22.8">Programing Pins</text>
<text x="397" y="46.2">10k</text>
<text x="407.6" y="46.2">10k</text>
<text x="418.2" y="46.2">10k</text>
<text x="428.8" y="46.2">10k</text>
<text x="439.4" y="46.2">10k</text>
<text x="450" y="46.2">10k</text>
<text x="464.6" y="52.9">PC817C</text>
<text x="499.6" y="54">270</text>
<text x="464.6" y="70.5">PC817C</text>
<text x="499.6" y="71.6">270</text>
<text x="464.6" y="88.2">PC817C</text>
<text x="499.6" y="89.3">270</text>
<text x="109" y="95">I2C_PCF8574T_MODULE</text>
<text x="464.6" y="105.8">PC817C</text>
<text x="499.6" y="106.9">270</text>
<text x="270.2" y="121.5">STM32F103C8T6 BluePill</text>
<text x="464.6" y="123.4">PC817C</text>
<text x="499.6" y="124.6">270</text>
<text x="464.6" y="141.1">PC817C</text>
<text x="499.6" y="142.2">270</text>
<text x="116.6" y="148.1">AM26LS31CN</text>
<text x="116.4" y="187.4">AM26LS31CN</text>
<text x="478" y="219.1">10k</text>
<text x="488.6" y="219.1">10k</text>
<text x="499.2" y="219.1">10k</text>
<text x="447.8" y="225.6">Push Button_1</text>
<text x="442.7" y="239.6">1u</text>
<text x="252.1" y="248">WX-DC12003</text>
<text x="351.2" y="248.5">ESP8266-01S</text>
<text x="447.8" y="253.8">Push Button_2</text>
<text x="442.7" y="267.9">1u</text>
<text x="447.8" y="282.1">Push Button_3</text>
<text x="97" y="296.7">10k</text>
<text x="107.6" y="296.7">10k</text>
<text x="115.5" y="299.6">Rotary Encoder</text>
<text x="149.9" y="296.7">10k</text>
<text x="442.7" y="296.1">1u</text>
<text x="84.3" y="301.9">1u</text>
<text x="154.9" y="301.9">1u</text>
<text x="84.3" y="316.1">1u</text>
<text x="229.1" y="315.6">Power Supply Input</text>
<text x="263.1" y="315.6">Sensor Group_1</text>
<text x="294.8" y="315.6">Sensor Group_2</text>
<text x="333.7" y="315.6">Others</text>
</g>
<g font-size="3.2">
<text x="229.3" y="41.7" transform="rotate(-90 229.3 41.7)">A</text>
<text x="239.9" y="41.7" transform="rotate(-90 239.9 41.7)">B</text>
<text x="250.5" y="41.7" transform="rotate(-90 250.5 41.7)">C</text>
<text x="261.1" y="41.7" transform="rotate(-90 261.1 41.7)">A</text>
<text x="271.6" y="41.7" transform="rotate(-90 271.6 41.7)">B</text>
<text x="282.2" y="41.7" transform="rotate(-90 282.2 41.7)">C</text>
<text x="292.8" y="41.7" transform="rotate(-90 292.8 41.7)">A</text>
<text x="303.4" y="41.7" transform="rotate(-90 303.4 41.7)">B</text>
<text x="314" y="41.7" transform="rotate(-90 314 41.7)">C</text>
<text x="324.6" y="41.7" transform="rotate(-90 324.6 41.7)">A</text>
<text x="335.1" y="41.7" transform="rotate(-90 335.1 41.7)">B</text>
<text x="345.7" y="41.7" transform="rotate(-90 345.7 41.7)">C</text>
<text x="229" y="46.5" transform="rotate(-90 229 46.5)">1</text>
<text x="239.5" y="46.5" transform="rotate(-90 239.5 46.5)">2</text>
<text x="250.1" y="46.5" transform="rotate(-90 250.1 46.5)">3</text>
<text x="260.7" y="46.5" transform="rotate(-90 260.7 46.5)">1</text>
<text x="271.3" y="46.5" transform="rotate(-90 271.3 46.5)">2</text>
<text x="281.9" y="46.5" transform="rotate(-90 281.9 46.5)">3</text>
<text x="292.5" y="46.5" transform="rotate(-90 292.5 46.5)">1</text>
<text x="303" y="46.5" transform="rotate(-90 303 46.5)">2</text>
<text x="313.6" y="46.5" transform="rotate(-90 313.6 46.5)">3</text>
<text x="324.2" y="46.5" transform="rotate(-90 324.2 46.5)">1</text>
<text x="334.8" y="46.5" transform="rotate(-90 334.8 46.5)">2</text>
<text x="345.4" y="46.5" transform="rotate(-90 345.4 46.5)">3</text>
<text x="293" y="128.8">GND</text>
<text x="301.8" y="130.6">39</text>
<text x="301.8" y="127">40</text>
<text x="293" y="132.3">GND</text>
<text x="116" y="178.2">8</text>
<text x="119.5" y="180">GND</text>
<text x="269.2" y="190.5">19</text>
<text x="274.7" y="192.3">GND</text>
<text x="116" y="217">8</text>
<text x="119.5" y="218.8">GND</text>
<text x="370.6" y="254">1</text>
<text x="232.8" y="334.5" transform="rotate(-90 232.8 334.5)">C</text>
<text x="243.4" y="334.5" transform="rotate(-90 243.4 334.5)">B</text>
<text x="254" y="334.5" transform="rotate(-90 254 334.5)">A</text>
<text x="264.6" y="334.5" transform="rotate(-90 264.6 334.5)">C</text>
<text x="275.2" y="334.5" transform="rotate(-90 275.2 334.5)">B</text>
<text x="285.8" y="334.5" transform="rotate(-90 285.8 334.5)">A</text>
<text x="296.3" y="334.5" transform="rotate(-90 296.3 334.5)">C</text>
<text x="306.9" y="334.5" transform="rotate(-90 306.9 334.5)">B</text>
<text x="317.5" y="334.5" transform="rotate(-90 317.5 334.5)">A</text>
<text x="328.1" y="334.5" transform="rotate(-90 328.1 334.5)">C</text>
<text x="338.7" y="334.5" transform="rotate(-90 338.7 334.5)">B</text>
<text x="349.2" y="334.5" transform="rotate(-90 349.2 334.5)">A</text>
<text x="232.5" y="339.3" transform="rotate(-90 232.5 339.3)">3</text>
<text x="243.1" y="339.3" transform="rotate(-90 243.1 339.3)">2</text>
<text x="253.6" y="339.3" transform="rotate(-90 253.6 339.3)">1</text>
<text x="264.2" y="339.3" transform="rotate(-90 264.2 339.3)">3</text>
<text x="274.8" y="339.3" transform="rotate(-90 274.8 339.3)">2</text>
<text x="285.4" y="339.3" transform="rotate(-90 285.4 339.3)">1</text>
<text x="296" y="339.3" transform="rotate(-90 296 339.3)">3</text>
<text x="306.6" y="339.3" transform="rotate(-90 306.6 339.3)">2</text>
<text x="317.1" y="339.3" transform="rotate(-90 317.1 339.3)">1</text>
<text x="327.7" y="339.3" transform="rotate(-90 327.7 339.3)">3</text>
<text x="338.3" y="339.3" transform="rotate(-90 338.3 339.3)">2</text>
<text x="348.9" y="339.3" transform="rotate(-90 348.9 339.3)">1</text>
</g>
<g font-size="3.2" fill="#00f">
<text x="103.7" y="67.4" transform="rotate(-90 103.7 67.4)">1</text>
<text x="107.2" y="67.4" transform="rotate(-90 107.2 67.4)">2</text>
<text x="110.8" y="67.4" transform="rotate(-90 110.8 67.4)">3</text>
<text x="114.3" y="67.4" transform="rotate(-90 114.3 67.4)">4</text>
<text x="117.8" y="67.4" transform="rotate(-90 117.8 67.4)">5</text>
<text x="121.4" y="67.4" transform="rotate(-90 121.4 67.4)">6</text>
<text x="122.8" y="71.9" transform="rotate(-90 122.8 71.9)">E</text>
<text x="124.9" y="67.4" transform="rotate(-90 124.9 67.4)">7</text>
<text x="128.4" y="67.4" transform="rotate(-90 128.4 67.4)">8</text>
<text x="131.9" y="67.4" transform="rotate(-90 131.9 67.4)">9</text>
<text x="135.5" y="67.4" transform="rotate(-90 135.5 67.4)">10</text>
<text x="139" y="67.4" transform="rotate(-90 139 67.4)">11</text>
<text x="142.5" y="67.4" transform="rotate(-90 142.5 67.4)">12</text>
<text x="146" y="67.4" transform="rotate(-90 146 67.4)">13</text>
<text x="149.6" y="67.4" transform="rotate(-90 149.6 67.4)">14</text>
<text x="153.1" y="67.4" transform="rotate(-90 153.1 67.4)">15</text>
<text x="156.6" y="67.4" transform="rotate(-90 156.6 67.4)">16</text>
<text x="87.7" y="72.4">22</text>
<text x="87.7" y="75.9">21</text>
<text x="94.2" y="73.8">GND</text>
<text x="94.2" y="77.3">VCC</text>
<text x="105.1" y="76.4" transform="rotate(-90 105.1 76.4)">VSS</text>
<text x="108.7" y="76.9" transform="rotate(-90 108.7 76.9)">VDD</text>
<text x="112.2" y="74.1" transform="rotate(-90 112.2 74.1)">V0</text>
<text x="115.7" y="74.3" transform="rotate(-90 115.7 74.3)">RS</text>
<text x="119.2" y="75.2" transform="rotate(-90 119.2 75.2)">RW</text>
<text x="126.3" y="74.3" transform="rotate(-90 126.3 74.3)">D0</text>
<text x="129.8" y="74.3" transform="rotate(-90 129.8 74.3)">D1</text>
<text x="133.3" y="74.3" transform="rotate(-90 133.3 74.3)">D2</text>
<text x="136.9" y="74.3" transform="rotate(-90 136.9 74.3)">D3</text>
<text x="140.4" y="74.3" transform="rotate(-90 140.4 74.3)">D4</text>
<text x="143.9" y="74.3" transform="rotate(-90 143.9 74.3)">D5</text>
<text x="147.5" y="74.3" transform="rotate(-90 147.5 74.3)">D6</text>
<text x="151" y="74.3" transform="rotate(-90 151 74.3)">D7</text>
<text x="151.6" y="77.3">LED1</text>
<text x="154.5" y="72.1" transform="rotate(-90 154.5 72.1)">A</text>
<text x="158" y="72.1" transform="rotate(-90 158 72.1)">K</text>
<text x="162.3" y="75.9">17</text>
<text x="87.7" y="79.4">20</text>
<text x="87.7" y="82.9">19</text>
<text x="94.2" y="80.8">SDA</text>
<text x="151.6" y="80.8">LED2</text>
<text x="162.3" y="79.4">18</text>
<text x="94.2" y="84.3">SCL</text>
<text x="271.2" y="127">1</text>
<text x="271.2" y="130.6">2</text>
<text x="274.7" y="128.8">PB12</text>
<text x="271.2" y="134.1">3</text>
<text x="271.2" y="137.6">4</text>
<text x="274.7" y="132.3">PB13</text>
<text x="274.7" y="135.9">PB14</text>
<text x="290.4" y="135.9">+3.3V</text>
<text x="301.8" y="137.6">37</text>
<text x="301.8" y="134.1">38</text>
<text x="271.2" y="141.1">5</text>
<text x="274.7" y="139.4">PB15</text>
<text x="274.7" y="142.9">PA8</text>
<text x="290" y="139.4">RESET</text>
<text x="292.2" y="142.9">PB11</text>
<text x="301.8" y="141.1">36</text>
<text x="271.2" y="144.7">6</text>
<text x="271.2" y="148.2">7</text>
<text x="274.7" y="146.4">PA9</text>
<text x="274.7" y="150">PA10</text>
<text x="292.2" y="146.4">PB10</text>
<text x="294.2" y="150">PB1</text>
<text x="301.8" y="148.2">34</text>
<text x="301.8" y="144.7">35</text>
<text x="116" y="153.5">1</text>
<text x="119.5" y="155.3">1A</text>
<text x="271.2" y="151.7">8</text>
<text x="271.2" y="155.3">9</text>
<text x="274.7" y="153.5">PA11</text>
<text x="294.2" y="153.5">PB0</text>
<text x="301.8" y="155.3">32</text>
<text x="301.8" y="151.7">33</text>
<text x="116" y="157">2</text>
<text x="116" y="160.5">3</text>
<text x="119.5" y="158.8">1Y</text>
<text x="130.3" y="158.8">4A</text>
<text x="136" y="160.5">14</text>
<text x="136" y="157">15</text>
<text x="269.2" y="158.8">10</text>
<text x="274.7" y="157">PA12</text>
<text x="274.7" y="160.5">PA15</text>
<text x="294.2" y="160.5">PA6</text>
<text x="294.2" y="157">PA7</text>
<text x="301.8" y="158.8">31</text>
<text x="116" y="164.1">4</text>
<text x="116" y="167.6">5</text>
<text x="119.5" y="162.3">1Z</text>
<text x="119.5" y="165.8">G</text>
<text x="130.3" y="165.8">4Z</text>
<text x="130.5" y="162.3">4Y</text>
<text x="136" y="167.6">12</text>
<text x="136" y="164.1">13</text>
<text x="269.2" y="162.3">11</text>
<text x="269.2" y="165.8">12</text>
<text x="274.7" y="164.1">PB3</text>
<text x="274.7" y="167.6">PB4</text>
<text x="294.2" y="167.6">PA4</text>
<text x="294.2" y="164.1">PA5</text>
<text x="301.8" y="165.8">29</text>
<text x="301.8" y="162.3">30</text>
<text x="116" y="171.1">6</text>
<text x="119.5" y="169.4">2Z</text>
<text x="119.5" y="172.9">2Y</text>
<text x="129.5" y="169.4">G#</text>
<text x="130.3" y="172.9">3Z</text>
<text x="136" y="171.1">11</text>
<text x="269.2" y="169.4">13</text>
<text x="269.2" y="172.9">14</text>
<text x="274.7" y="171.1">PB5</text>
<text x="294.2" y="171.1">PA3</text>
<text x="301.8" y="172.9">27</text>
<text x="301.8" y="169.4">28</text>
<text x="116" y="174.7">7</text>
<text x="119.5" y="176.4">2A</text>
<text x="130.3" y="180">3A</text>
<text x="130.5" y="176.4">3Y</text>
<text x="136" y="178.2">9</text>
<text x="136" y="174.7">10</text>
<text x="269.2" y="176.4">15</text>
<text x="269.2" y="180">16</text>
<text x="274.7" y="174.7">PB6</text>
<text x="274.7" y="178.2">PB7</text>
<text x="294.2" y="178.2">PA1</text>
<text x="294.2" y="174.7">PA2</text>
<text x="301.8" y="180">25</text>
<text x="301.8" y="176.4">26</text>
<text x="269.2" y="183.5">17</text>
<text x="274.7" y="181.7">PB8</text>
<text x="274.7" y="185.2">PB9</text>
<text x="292.2" y="185.2">PC15</text>
<text x="294.2" y="181.7">PA0</text>
<text x="301.8" y="183.5">24</text>
<text x="269.2" y="187">18</text>
<text x="274.7" y="188.8">+5V</text>
<text x="292.2" y="188.8">PC14</text>
<text x="301.8" y="190.5">22</text>
<text x="301.8" y="187">23</text>
<text x="116" y="192.3">1</text>
<text x="116" y="195.8">2</text>
<text x="119.5" y="194.1">1A</text>
<text x="119.5" y="197.6">1Y</text>
<text x="130.3" y="197.6">4A</text>
<text x="136" y="195.8">15</text>
<text x="269.2" y="194.1">20</text>
<text x="274.7" y="195.8">+3.3V</text>
<text x="291.9" y="195.8">VBAT</text>
<text x="292.2" y="192.3">PC13</text>
<text x="301.8" y="194.1">21</text>
<text x="116" y="199.4">3</text>
<text x="116" y="202.9">4</text>
<text x="119.5" y="201.1">1Z</text>
<text x="130.5" y="201.1">4Y</text>
<text x="136" y="202.9">13</text>
<text x="136" y="199.4">14</text>
<text x="116" y="206.4">5</text>
<text x="116" y="209.9">6</text>
<text x="119.5" y="204.6">G</text>
<text x="119.5" y="208.2">2Z</text>
<text x="129.5" y="208.2">G#</text>
<text x="130.3" y="204.6">4Z</text>
<text x="136" y="209.9">11</text>
<text x="136" y="206.4">12</text>
<text x="116" y="213.5">7</text>
<text x="119.5" y="211.7">2Y</text>
<text x="119.5" y="215.2">2A</text>
<text x="130.3" y="211.7">3Z</text>
<text x="130.5" y="215.2">3Y</text>
<text x="136" y="213.5">10</text>
<text x="130.3" y="218.8">3A</text>
<text x="136" y="217">9</text>
<text x="447.8" y="229.3">1</text>
<text x="467.4" y="229.3">2</text>
<text x="447.8" y="247">3</text>
<text x="467.4" y="247">4</text>
<text x="232.8" y="255.8">3</text>
<text x="273.1" y="255.8">2</text>
<text x="350.6" y="257.6">7</text>
<text x="350.6" y="254">8</text>
<text x="354.1" y="255.8">TXD GND</text>
<text x="370.6" y="257.6">2</text>
<text x="447.8" y="257.6">1</text>
<text x="467.4" y="257.6">2</text>
<text x="232.8" y="262.9">4</text>
<text x="273.1" y="262.9">1</text>
<text x="350.6" y="261.1">6</text>
<text x="354.1" y="262.9">RST</text>
<text x="354.1" y="259.3">CHPDIO2</text>
<text x="363.3" y="262.9">IO0</text>
<text x="370.6" y="261.1">3</text>
<text x="370.6" y="264.6">4</text>
<text x="447.8" y="275.2">3</text>
<text x="467.4" y="275.2">4</text>
<text x="447.8" y="285.8">1</text>
<text x="467.4" y="285.8">2</text>
<text x="113.9" y="305.2">A</text>
<text x="137.9" y="305.5">1</text>
<text x="447.8" y="303.4">3</text>
<text x="467.4" y="303.4">4</text>
<text x="113.8" y="312.2">C</text>
<text x="137.9" y="316.1">2</text>
<text x="113.9" y="319.3">B</text>
</g>
<g font-size="3.2" fill="#f00">
<text x="127.9" y="155.3">VCC</text>
<text x="136" y="153.5">16</text>
<text x="127.9" y="194.1">VCC</text>
<text x="136" y="192.3">16</text>
<text x="350.6" y="264.6">5</text>
<text x="354.1" y="266.4">VCC RXD</text>
</g>
<g font-size="2.5">
<text x="103.7" y="52.9" transform="rotate(-90 103.7 52.9)">1</text>
<text x="105.1" y="49.1" transform="rotate(-90 105.1 49.1)">VSS</text>
<text x="107.2" y="52.9" transform="rotate(-90 107.2 52.9)">2</text>
<text x="108.7" y="49.1" transform="rotate(-90 108.7 49.1)">VCC</text>
<text x="110.8" y="52.9" transform="rotate(-90 110.8 52.9)">3</text>
<text x="112.2" y="49.1" transform="rotate(-90 112.2 49.1)">VO</text>
<text x="114.3" y="52.9" transform="rotate(-90 114.3 52.9)">4</text>
<text x="115.7" y="49.1" transform="rotate(-90 115.7 49.1)">RS</text>
<text x="117.8" y="52.9" transform="rotate(-90 117.8 52.9)">5</text>
<text x="119.2" y="49.1" transform="rotate(-90 119.2 49.1)">R/W</text>
<text x="121.4" y="52.9" transform="rotate(-90 121.4 52.9)">6</text>
<text x="122.8" y="49.1" transform="rotate(-90 122.8 49.1)">E</text>
<text x="124.9" y="52.9" transform="rotate(-90 124.9 52.9)">7</text>
<text x="126.3" y="49.1" transform="rotate(-90 126.3 49.1)">DB0</text>
<text x="128.4" y="52.9" transform="rotate(-90 128.4 52.9)">8</text>
<text x="129.8" y="49.1" transform="rotate(-90 129.8 49.1)">DB1</text>
<text x="131.9" y="52.9" transform="rotate(-90 131.9 52.9)">9</text>
<text x="133.3" y="49.1" transform="rotate(-90 133.3 49.1)">DB2</text>
<text x="136.9" y="49.1" transform="rotate(-90 136.9 49.1)">DB3</text>
<text x="140.4" y="49.1" transform="rotate(-90 140.4 49.1)">DB4</text>
<text x="143.9" y="49.1" transform="rotate(-90 143.9 49.1)">DB5</text>
<text x="147.5" y="49.1" transform="rotate(-90 147.5 49.1)">DB6</text>
<text x="151" y="49.1" transform="rotate(-90 151 49.1)">DB7</text>
<text x="154.5" y="49.1" transform="rotate(-90 154.5 49.1)">BLA</text>
<text x="158" y="49.1" transform="rotate(-90 158 49.1)">BLK</text>
<text x="135.5" y="54.3" transform="rotate(-90 135.5 54.3)">10</text>
<text x="139" y="54.3" transform="rotate(-90 139 54.3)">11</text>
<text x="142.5" y="54.3" transform="rotate(-90 142.5 54.3)">12</text>
<text x="146" y="54.3" transform="rotate(-90 146 54.3)">13</text>
<text x="149.6" y="54.3" transform="rotate(-90 149.6 54.3)">14</text>
<text x="153.1" y="54.3" transform="rotate(-90 153.1 54.3)">15</text>
<text x="156.6" y="54.3" transform="rotate(-90 156.6 54.3)">16</text>
</g>
<g font-size="2.5" fill="#00f">
<text x="462.3" y="56.5">4</text>
<text x="485.1" y="56.5">1</text>
<text x="462.3" y="63.5">3</text>
<text x="485.1" y="63.5">2</text>
<text x="462.3" y="74.1">4</text>
<text x="485.1" y="74.1">1</text>
<text x="462.3" y="81.2">3</text>
<text x="485.1" y="81.2">2</text>
<text x="462.3" y="91.8">4</text>
<text x="485.1" y="91.8">1</text>
<text x="462.3" y="98.8">3</text>
<text x="485.1" y="98.8">2</text>
<text x="462.3" y="109.4">4</text>
<text x="485.1" y="109.4">1</text>
<text x="462.3" y="116.5">3</text>
<text x="485.1" y="116.5">2</text>
<text x="462.3" y="127">4</text>
<text x="485.1" y="127">1</text>
<text x="462.3" y="134.1">3</text>
<text x="485.1" y="134.1">2</text>
<text x="462.3" y="144.7">4</text>
<text x="485.1" y="144.7">1</text>
<text x="462.3" y="151.7">3</text>
<text x="485.1" y="151.7">2</text>
</g>
</svg>
